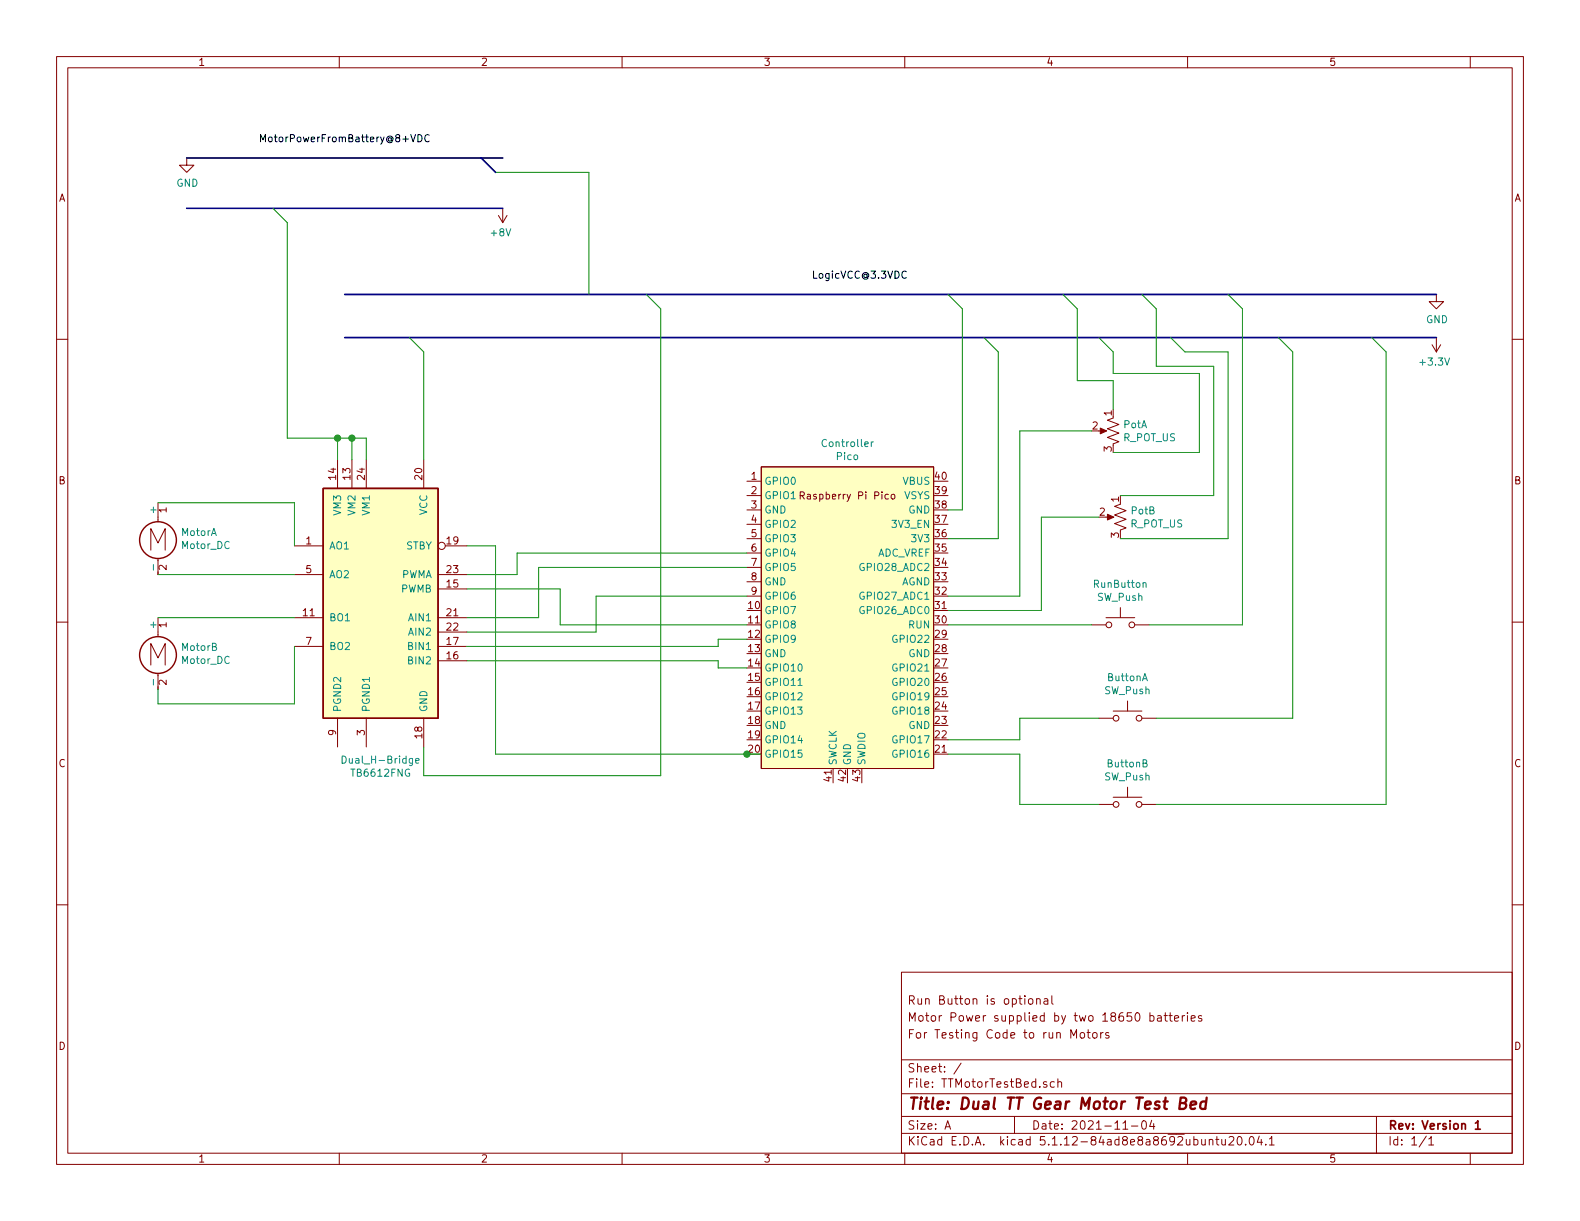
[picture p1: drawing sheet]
<svg xmlns="http://www.w3.org/2000/svg" width="279mm" height="216mm" viewBox="0 0 279 216" stroke-linecap="round" stroke-linejoin="round" font-family="sans-serif">
<g fill="none" stroke="#840000" stroke-width=".18">
<path d="M10 10h259.4v195.9h-259.4zM12 12h255.4v191.9h-255.4zM60 10v2M110 10v2M160 10v2M210 10v2M260 10v2M33 27.9v1.3h1.3l-1.3 1.3-1.3-1.3h1.3M88.1 38.1l.8 1.3M88.9 36.8v2.6M89.7 38.1l-.8 1.3M10 60h2"/>
<path d="M254 52.1v1.2h1.3l-1.3 1.3-1.3-1.3h1.3M254 59.7v2.5M267.4 60h2M194.3 76.2h1M196.8 73.9l-1 .4 2.1 .8-2.1 .7 2.1 .8-2.1 .7 2.1 .8-1.1 .4M253.2 61l.8 1.2M254.8 61l-.8 1.2M26.7 97.3v-3.8l1.2 2.5 1.3-2.5v3.8M27.9 88.9v3.4M27.9 98.8v2.8M52.1 96.5h5M59.7 81.3v5.1"/>
<path d="M62.2 81.3v5.1M64.8 81.3v5.1M74.9 81.3v5.1M78.7 96.5h3.8M132.1 85.1h2.5M132.1 87.6h2.5M132.1 90.2h2.5M132.1 92.7h2.5M132.1 95.3h2.5M132.1 97.8h2.5M134.6 82.6h30.5v53.3h-30.5zM141.5 87.6h.6l.1-.2v-.3l-.2-.1h-.5v1.2"/>
<path d="M141.8 87.6l.4 .6M157.1 87.5l-.4-.1-.2 .2 .1 .6h.5M157.7 87.5l.3-.1 .2 .1-.1 .7h-.3l-.2-.2zM195.6 91.4h1M198.1 89.2l-1 .3 2 .8-2 .8 2 .7-2 .8 2 .7-1 .4M10 110h2M26.7 117.6v-3.8l1.2 2.5 1.3-2.5v3.8M27.9 109.2v3.4M27.9 119.1v2.8M52.1 109.2h5M52.1 114.3h5M52.1 101.6h5"/>
<path d="M77.5 109.2h5M77.5 104.1h5M77.5 116.8h5M77.5 114.3h5M77.5 111.8h5M77.5 101.6h5M132.1 100.3h2.5M132.1 102.9h2.5M132.1 105.4h2.5M193 110.5h2.6M195.6 109.2h5.1M198.1 107.4v1.8"/>
<path d="M200.7 110.5h2.5M267.4 110h2M59.7 127v5.1M64.8 127v5.1M74.9 127v5.1M194.3 127h2.5M196.8 125.7h5.1M199.4 124v1.7M199.4 139.2v1.8M201.9 127h2.6M10 160h2M194.3 142.2h2.5"/>
<path d="M196.8 141h5.1M201.9 142.2h2.6M267.4 160h2M159.4 171.9h108v32h-108zM181.9 176.7l.3-.1 .4 .1 .1 .6-.2 .2-.3 .1-.3-.2zM183.3 176.7h.1a.37 .37 0 0 1 .5 .1v.8M183.3 176.6v1M184.7 176.7h.5l.1 .9M185.3 176.9l-.5 .1-.2 .2 .2 .4 .5-.1M186 176.1v1.3l.2 .2M203.4 179.7l.4-.1 .3 .3-.2 .6h-.5M203.4 179.1v1.5"/>
<path d="M204.7 179.7h.6l.1 .9M205.4 179.9l-.5 .1-.3 .2 .1 .3 .2 .1 .5-.1M205.8 179.6h.6M206.1 179.1v1.3l.3 .2M206.7 179.6h.6M206.9 179.1v1.3l.4 .2M209.1 179.6v1M209.5 179.6l-.3 .1-.1 .2M210 179.1v.1M210 179.6v1M212.5 179.7a.37 .37 0 0 0-.6 .1l.1 .2 .5 .1v.2l-.2 .3-.4-.1M159.4 197.4h108"/>
<path d="M159.4 193.4h108M159.4 187.4h108M167.1 199.7l.5-1.5 .5 1.5M167.2 199.2h.8M170 188l-1.3 1.9M179.4 197.4v3M185.1 191.3a.37 .37 0 0 0-.6 .2l.1 .2 .5 .1 .1 .2-.3 .3-.4-.1M186.4 191.3h-.4l-.3 .2 .1 .6 .2 .2 .4-.1M187.1 191.4v-.1a.37 .37 0 0 1 .6 .2v.8M187.1 190.8v1.5M189.4 183.6v-1.5l.5 1 .5-1v1.5M191.1 182.7l.2-.1 .4 .1v.7l-.2 .2-.4-.2z"/>
<path d="M192.2 182.6h.6M192.4 182.1v1.3l.4 .2M193.3 182.7l.2-.1 .4 .1v.7l-.2 .2-.4-.2zM194.6 182.6v1M195.1 182.6l-.5 .3M196.1 182.7l-.4-.1-.2 .2 .1 .2 .5 .1v.4h-.6M198.6 199.7h.8M200.1 199.1h1.1M202 198.3l.4-.1a.94 .94 0 0 1 0 1.5 .82 .82 0 0 1-.4-1.4zM203.7 198.1l-.4 1.1h.9M204 198.7v1M207.7 180.1l.7-.2v-.2l-.5-.1-.2 .2 .1 .7h.6"/>
<path d="M210.6 180.1l.8-.2-.1-.2-.5-.1-.2 .2 .1 .7h.6M243.4 197.4v6.5M60 203.9v2M110 203.9v2M159.4 200.4h108M160 203.9v2M210 203.9v2M213.8 201.6l.2-.1h.4l.1 1M213.8 201.5v1M215 201.5h.5M215.2 201v1.3l.3 .2M216.1 201.5v.8a.37 .37 0 0 0 .6 0"/>
<path d="M216.7 201.5v1M217.3 201.1l.3-.1h.3l.2 .1 .1 .3-.1 .2-.8 .9h.9M218.9 201.1l.2-.1a.8 .8 0 0 1 .6 .7 .8 .8 0 0 1-.6 .8l-.2-.2-.1-.4zM220.3 202.3v.2M221.1 201.1l.2-.1a.8 .8 0 0 1 .5 .7 .8 .8 0 0 1-.5 .8l-.2-.2-.2-.4zM222.7 200.9l-.4 1.1h1M223 201.5v1M223.8 202.3v.2M224.5 201.4l.4-.4v1.5M224.5 202.5h.8M252.2 200.9l-1.2 1.9M252.7 201.4l.4-.4v1.5"/>
<path d="M252.7 202.5h.8M260 203.9v2"/>
<circle cx="78.1" cy="96.5" r=".63"/>
<circle cx="196.1" cy="110.5" r=".51"/>
<circle cx="200.2" cy="110.5" r=".51"/>
<circle cx="197.4" cy="127" r=".51"/>
<circle cx="201.4" cy="127" r=".51"/>
<circle cx="197.4" cy="142.2" r=".51"/>
<circle cx="201.4" cy="142.2" r=".51"/>
</g>
<path d="M260.9 198.6l.4-.4v1.5M260.9 199.7h.9" fill="none" stroke="#840000" stroke-width=".3"/>
<path d="M208.7 195l.8-.1a.47 .47 0 0 0 .3-.4 .47 .47 0 0 0-.4-.4h-.6l-.3 2h.8a.53 .53 0 0 0 .4-.5 .53 .53 0 0 0-.4-.6M210.5 195.4l1-.2v-.4h-.6l-.3 .2v1l.1 .1 .6-.1M213.3 194.8a.68 .68 0 0 0-1 .3l-.1 .6 .2 .3 .1 .1 .6-.1M213.4 194.1l-.3 2" fill="none" stroke="#840000" stroke-width=".41"/>
<g fill="#840000" stroke="#840000" stroke-width=".18">
<path d="M194.6 75.7l1.1 .5-1.1 .5z"/>
<path d="M195.8 90.9l1.2 .5-1.2 .5z"/>
</g>
<g fill="none" stroke="#840000" stroke-width=".25">
<path d="M57.1 86.4h20.4v40.6h-20.4z"/>
<circle cx="27.9" cy="95.5" r="3.3"/>
<circle cx="27.9" cy="115.8" r="3.3"/>
</g>
<g fill="#ffffc2" stroke="#ffffc2" stroke-width=".18">
<path d="M134.6 82.6h30.5v53.3h-30.5z"/>
<path d="M57.1 86.4h20.4v40.6h-20.4z"/>
</g>
<path d="M154.1 78.1v.9M154.4 78.1l-.3 .3M202.1 103.1l.2-.1 .3 .1 .1 .8M60.5 133.7a.64 .64 0 0 1 .7 .6 .64 .64 0 0 1-.7 .7zM73.5 134.5l.6-.1-.1-.2-.3-.1-.2 .2 .1 .6h.4M141.1 121.2h.7M202 120.4l.5-1.3 .4 1.3M202.1 135l.6-.1 .1-.2-.1-.2-.6-.2v1.3h.5l.2-.1v-.3l-.2-.2" fill="none" stroke="#008484" stroke-width=".18"/>
<path d="M33 36.8h55.9M33 27.9h55.9M85.1 27.9l2.5 2.6M61 52.1h193M61 59.7h193" fill="none" stroke="#000084" stroke-width=".3"/>
<g fill="none" stroke="#008400" stroke-width=".18">
<path d="M48.3 36.8l2.5 2.6v38.1h14v3.8M87.6 30.5h16.5v21.6M72.4 59.7l2.5 2.5v19.1M114.3 52.1l2.5 2.5v82.6h-41.9v-5.1M167.6 52.1l2.6 2.5v35.6h-2.6M174 59.7l2.5 2.5v33.1h-8.9M188 52.1l2.5 2.5v12.7h6.3v5.1M194.3 59.7l2.5 2.5v3.8h15.3v14h-15.3M201.9 52.1l2.6 2.5v10.2h10.1v22.8h-16.5M207 59.7l2.5 2.5h7.7v33.1h-19.1M217.2 52.1l2.5 2.5v55.9h-16.5M226.1 59.7l2.5 2.5v64.8h-24.1"/>
<path d="M242.6 59.7l2.5 2.5v80h-40.6M59.7 77.5v3.8M62.2 77.5v3.8M193 76.2h-12.7v29.2h-12.7M27.9 88.9h24.2v7.6M82.5 96.5h5.1v36.9h44.5M132.1 97.8h-40.7v3.8h-8.9M194.3 91.4h-10.2v16.6h-16.5M27.9 101.6h24.2M27.9 109.2h24.2M52.1 114.3v10.2h-24.2v-2.6M82.5 116.8h44.5v1.3h5.1"/>
<path d="M82.5 104.1h16.6v6.4h33M132.1 100.3h-36.9v8.9h-12.7M132.1 105.4h-26.7v6.4h-22.9M132.1 113h-5.1v1.3h-44.5M167.6 110.5h25.4M167.6 133.4h12.7v8.8h14M194.3 127h-14v3.8h-12.7"/>
</g>
<path d="M72.6 23.8l.5 1.3 .4-1.3M73.9 23.8a.64 .64 0 0 1 .7 .6 .64 .64 0 0 1-.7 .7zM75.9 23.9a.6 .6 0 0 0-.8 .5 .6 .6 0 0 0 .6 .7l.2-.2M160.3 48.1a.51 .51 0 0 0-.7 0 .51 .51 0 0 0-.1 .6 .46 .46 0 0 0 .2 .5 .46 .46 0 0 0 .6-.1" fill="none" stroke="#000" stroke-width=".18"/>
<g fill="#008400" stroke="#008400" stroke-width=".25">
<circle cx="62.2" cy="77.5" r=".51"/>
<circle cx="59.7" cy="77.5" r=".51"/>
<circle cx="132.1" cy="133.4" r=".51"/>
</g>
<text font-size="2.8" fill="#840000" x="160.4" y="196.2">Title: Dual TT Gear Motor Test Bed</text>
<g font-size="2.1" fill="#840000">
<text x="160.4" y="177.6">Run Button is optional</text>
<text x="160.4" y="183.6">For Testing Code to run Motors</text>
<text x="160.4" y="180.6">Motor Power supplied by two 18650 batteries</text>
<text x="160.4" y="189.6">Sheet: /</text>
<text x="160.4" y="192.3">File: TTMotorTestBed.sch</text>
<text x="160.4" y="202.5">KiCad E.D.A. kicad 5.1.12-84ad8e8a8692ubuntu20.04.1</text>
<text x="160.4" y="199.7">Size: A</text>
<text x="182.4" y="199.7">Date: 2021-11-04</text>
<text x="245.4" y="199.7">Rev: Version 1</text>
<text x="245.4" y="202.5">Id: 1/1</text>
</g>
<g font-size="1.8" fill="#840000">
<text x="35" y="11.6">1</text>
<text x="85" y="11.6">2</text>
<text x="135" y="11.6">3</text>
<text x="185" y="11.6">4</text>
<text x="235" y="11.6">5</text>
<text x="10.4" y="35.6">A</text>
<text x="267.8" y="35.6">A</text>
<text x="193.2" y="75.9">2</text>
<text x="196.6" y="73.5" transform="rotate(-90 196.6 73.5)">1</text>
<text x="196.6" y="79.9" transform="rotate(-90 196.6 79.9)">3</text>
<text x="10.4" y="85.6">B</text>
<text x="59.4" y="84.8" transform="rotate(-90 59.4 84.8)">14</text>
<text x="62" y="84.8" transform="rotate(-90 62 84.8)">13</text>
<text x="64.5" y="84.8" transform="rotate(-90 64.5 84.8)">24</text>
<text x="74.7" y="84.8" transform="rotate(-90 74.7 84.8)">20</text>
<text x="132.9" y="84.8">1</text>
<text x="132.9" y="87.4">2</text>
<text x="132.9" y="89.9">3</text>
<text x="142.3" y="88.3">Raspberry Pi Pico</text>
<text x="165.4" y="89.9">38</text>
<text x="165.4" y="87.4">39</text>
<text x="165.4" y="84.8">40</text>
<text x="197.9" y="88.7" transform="rotate(-90 197.9 88.7)">1</text>
<text x="267.8" y="85.6">B</text>
<text x="29.5" y="90.7" transform="rotate(-90 29.5 90.7)">1</text>
<text x="132.9" y="92.5">4</text>
<text x="132.9" y="95">5</text>
<text x="165.4" y="95">36</text>
<text x="165.4" y="92.5">37</text>
<text x="194.5" y="91.2">2</text>
<text x="197.9" y="95.1" transform="rotate(-90 197.9 95.1)">3</text>
<text x="29.5" y="100.8" transform="rotate(-90 29.5 100.8)">2</text>
<text x="54.1" y="96.3">1</text>
<text x="54.1" y="101.3">5</text>
<text x="79" y="96.3">19</text>
<text x="79" y="101.3">23</text>
<text x="132.9" y="97.5">6</text>
<text x="132.9" y="100.1">7</text>
<text x="165.4" y="100.1">34</text>
<text x="165.4" y="97.5">35</text>
<text x="79" y="103.9">15</text>
<text x="132.4" y="107.7">10</text>
<text x="132.9" y="102.6">8</text>
<text x="132.9" y="105.2">9</text>
<text x="165.4" y="107.7">31</text>
<text x="165.4" y="105.2">32</text>
<text x="165.4" y="102.6">33</text>
<text x="29.5" y="111" transform="rotate(-90 29.5 111)">1</text>
<text x="53.6" y="109">11</text>
<text x="79" y="109">21</text>
<text x="79" y="111.5">22</text>
<text x="132.4" y="110.2">11</text>
<text x="132.4" y="112.8">12</text>
<text x="165.4" y="112.8">29</text>
<text x="165.4" y="110.2">30</text>
<text x="54.1" y="114">7</text>
<text x="79" y="116.6">16</text>
<text x="79" y="114">17</text>
<text x="132.4" y="115.3">13</text>
<text x="132.4" y="117.9">14</text>
<text x="165.4" y="117.9">27</text>
<text x="165.4" y="115.3">28</text>
<text x="29.5" y="121.1" transform="rotate(-90 29.5 121.1)">2</text>
<text x="132.4" y="120.4">15</text>
<text x="132.4" y="122.9">16</text>
<text x="132.4" y="125.5">17</text>
<text x="165.4" y="125.5">24</text>
<text x="165.4" y="122.9">25</text>
<text x="165.4" y="120.4">26</text>
<text x="59.4" y="130" transform="rotate(-90 59.4 130)">9</text>
<text x="64.5" y="130" transform="rotate(-90 64.5 130)">3</text>
<text x="74.7" y="130.5" transform="rotate(-90 74.7 130.5)">18</text>
<text x="132.4" y="128">18</text>
<text x="132.4" y="130.6">19</text>
<text x="165.4" y="130.6">22</text>
<text x="165.4" y="128">23</text>
<text x="10.4" y="135.6">C</text>
<text x="165.4" y="133.1">21</text>
<text x="267.8" y="135.6">C</text>
<text x="147.1" y="138.1" transform="rotate(-90 147.1 138.1)">41</text>
<text x="149.6" y="138.1" transform="rotate(-90 149.6 138.1)">42</text>
<text x="152.1" y="138.1" transform="rotate(-90 152.1 138.1)">43</text>
<text x="10.4" y="185.6">D</text>
<text x="267.8" y="185.6">D</text>
<text x="35" y="205.5">1</text>
<text x="85" y="205.5">2</text>
<text x="135" y="205.5">3</text>
<text x="185" y="205.5">4</text>
<text x="235" y="205.5">5</text>
</g>
<g font-size="1.8">
<text x="45.7" y="25.1">MotorPowerFromBattery@8+VDC</text>
<text x="143.5" y="49.3">LogicVCC@3.3VDC</text>
</g>
<g font-size="1.8" fill="#008484">
<text x="31.2" y="33">GND</text>
<text x="86.9" y="41.8">+8V</text>
<text x="252.2" y="57.2">GND</text>
<text x="251.3" y="64.6">+3.3V</text>
<text x="198.7" y="75.7">PotA</text>
<text x="145.6" y="79">Controller</text>
<text x="148" y="81.4">Pico</text>
<text x="198.6" y="78">R_POT_US</text>
<text x="135.1" y="85.7">GPIO0</text>
<text x="135.1" y="88.3">GPIO1</text>
<text x="159.7" y="85.7">VBUS</text>
<text x="159.9" y="88.3">VSYS</text>
<text x="27.7" y="90.7" transform="rotate(-90 27.7 90.7)">+</text>
<text x="32.1" y="94.8">MotorA</text>
<text x="60.3" y="91" transform="rotate(-90 60.3 91)">VM3</text>
<text x="62.9" y="91" transform="rotate(-90 62.9 91)">VM2</text>
<text x="65.4" y="91" transform="rotate(-90 65.4 91)">VM1</text>
<text x="75.6" y="91.1" transform="rotate(-90 75.6 91.1)">VCC</text>
<text x="135.1" y="90.8">GND</text>
<text x="135.1" y="93.3">GPIO2</text>
<text x="135.1" y="95.9">GPIO3</text>
<text x="158" y="93.3">3V3_EN</text>
<text x="160.7" y="90.8">GND</text>
<text x="161.4" y="95.9">3V3</text>
<text x="199.9" y="93.3">R_POT_US</text>
<text x="200.1" y="91">PotB</text>
<text x="27.7" y="100.6" transform="rotate(-90 27.7 100.6)">-</text>
<text x="32.2" y="97.1">Motor_DC</text>
<text x="58.2" y="97.2">AO1</text>
<text x="71.7" y="97.2">STBY</text>
<text x="135.1" y="98.4">GPIO4</text>
<text x="135.1" y="101">GPIO5</text>
<text x="152.4" y="101">GPIO28_ADC2</text>
<text x="155.1" y="98.4">ADC_VREF</text>
<text x="58.2" y="102.2">AO2</text>
<text x="70.9" y="104.8">PWMB</text>
<text x="70.9" y="102.2">PWMA</text>
<text x="135.1" y="103.5">GND</text>
<text x="135.1" y="106">GPIO6</text>
<text x="152.4" y="106">GPIO27_ADC1</text>
<text x="159.4" y="103.5">AGND</text>
<text x="193.5" y="103.9">RunButton</text>
<text x="194.1" y="106.2">SW_Push</text>
<text x="27.7" y="111" transform="rotate(-90 27.7 111)">+</text>
<text x="58.2" y="109.9">BO1</text>
<text x="72.4" y="109.9">AIN1</text>
<text x="72.4" y="112.4">AIN2</text>
<text x="135.1" y="108.6">GPIO7</text>
<text x="135.1" y="111.1">GPIO8</text>
<text x="135.1" y="113.7">GPIO9</text>
<text x="152.4" y="108.6">GPIO26_ADC0</text>
<text x="158.2" y="113.7">GPIO22</text>
<text x="160.8" y="111.1">RUN</text>
<text x="32.2" y="115.1">MotorB</text>
<text x="32.2" y="117.4">Motor_DC</text>
<text x="58.2" y="114.9">BO2</text>
<text x="72.4" y="117.5">BIN2</text>
<text x="72.4" y="114.9">BIN1</text>
<text x="135.1" y="116.2">GND</text>
<text x="135.1" y="118.7">GPIO10</text>
<text x="158.2" y="118.7">GPIO21</text>
<text x="160.7" y="116.2">GND</text>
<text x="27.7" y="120.9" transform="rotate(-90 27.7 120.9)">-</text>
<text x="60.3" y="126" transform="rotate(-90 60.3 126)">PGND2</text>
<text x="65.4" y="126" transform="rotate(-90 65.4 126)">PGND1</text>
<text x="75.6" y="126" transform="rotate(-90 75.6 126)">GND</text>
<text x="135.1" y="121.3">GPIO11</text>
<text x="135.1" y="123.8">GPIO12</text>
<text x="158.2" y="123.8">GPIO19</text>
<text x="158.2" y="121.3">GPIO20</text>
<text x="195.3" y="122.8">SW_Push</text>
<text x="195.9" y="120.4">ButtonA</text>
<text x="135.1" y="126.4">GPIO13</text>
<text x="135.1" y="128.9">GND</text>
<text x="135.1" y="131.4">GPIO14</text>
<text x="158.2" y="131.4">GPIO17</text>
<text x="158.2" y="126.4">GPIO18</text>
<text x="160.7" y="128.9">GND</text>
<text x="61.1" y="135">Dual_H-Bridge</text>
<text x="62.3" y="137.3">TB6612FNG</text>
<text x="135.1" y="134">GPIO15</text>
<text x="148" y="135.4" transform="rotate(-90 148 135.4)">SWCLK</text>
<text x="150.5" y="135.4" transform="rotate(-90 150.5 135.4)">GND</text>
<text x="153" y="135.4" transform="rotate(-90 153 135.4)">SWDIO</text>
<text x="158.2" y="134">GPIO16</text>
<text x="195.3" y="138">SW_Push</text>
<text x="195.9" y="135.7">ButtonB</text>
</g>
<text font-size="1.8" fill="#008400" x="132.4" y="133.1">20</text>
</svg>
